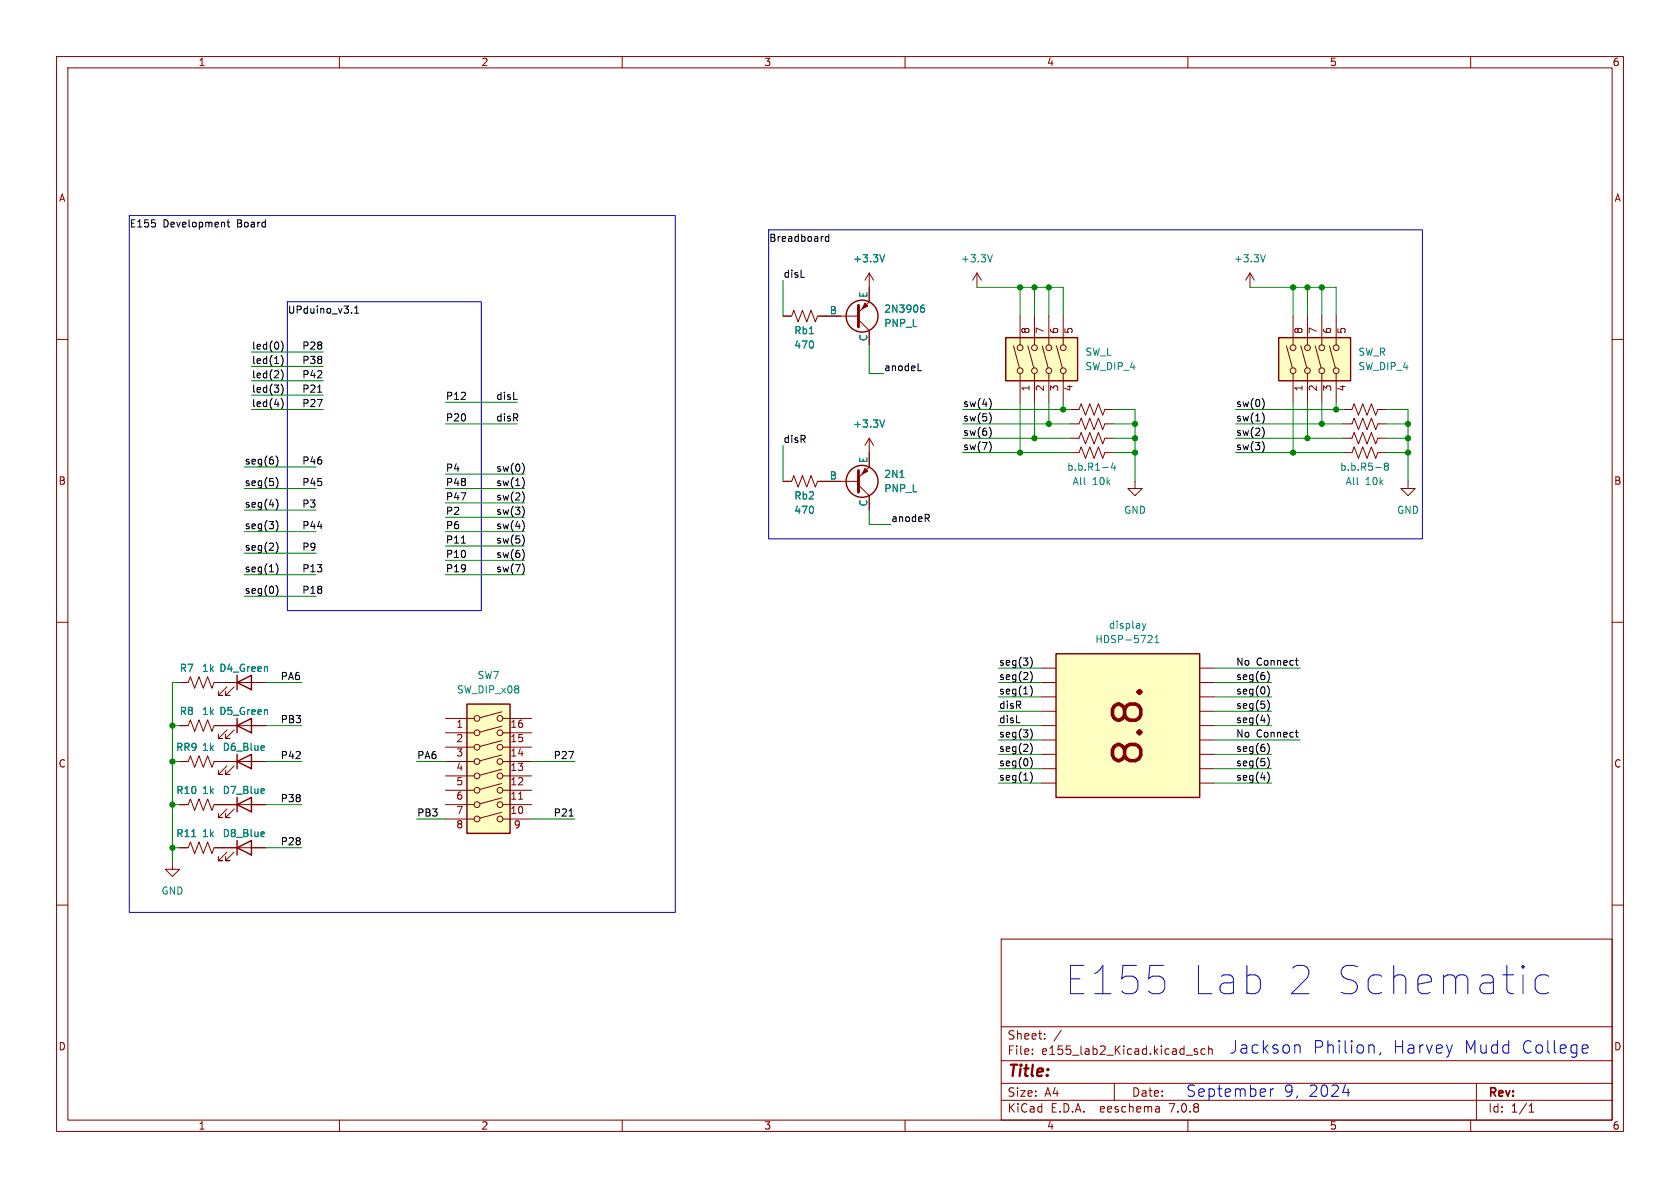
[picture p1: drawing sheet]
<svg xmlns="http://www.w3.org/2000/svg" width="297mm" height="210mm" viewBox="0 0 297 210" stroke-linecap="round" stroke-linejoin="round" font-family="sans-serif">
<g fill="none" stroke="#840000" stroke-width=".18">
<path d="M10 10h277v190h-277zM12 12h273v186h-273zM60 10v2M110 10v2M160 10v2M210 10v2M260 10v2M10 60h2M138.4 55.9h1.6l.3-1 .8 2 .8-2 .7 2 .8-2 .7 2 .4-1h7.3M151.8 56.5l1.9 1.9v2.6M153.7 48.3v5l-1.9 1.9M153.7 48.3l-.8 1.2"/>
<path d="M153.7 48.3l.7 1.2M172.7 48.3l-.7 1.2M172.7 48.3v2.5M172.7 48.3l.8 1.2M180.3 55.9v5.1M182.9 55.9v5.1M185.4 55.9v5.1M188 55.9v5.1M221 48.3l-.8 1.2M221 48.3v2.5M221 48.3l.7 1.2M228.6 55.9v5.1"/>
<path d="M231.1 55.9v5.1M233.7 55.9v5.1M236.2 55.9v5.1M285 60h2M153.7 77.5v5.1l-1.9 1.9M153.7 77.5l-.8 1.2M153.7 77.5l.7 1.2M179.2 61.1l1 3.9M180.3 66v5.1M181.7 61.1l1.1 3.9M182.9 66v5.1M184.3 61.1l1 3.9"/>
<path d="M185.4 66v5.1M186.8 61.1l1 3.9M188 66v5.1M189.2 72.4h1.6l.3-1 .8 2 .8-2 .7 2 .8-2 .7 2 .4-1h1.5M189.2 74.9h1.6l.3-1 .8 2 .8-2 .7 2 .8-2 .7 2 .4-1h1.5M189.2 77.5h1.6l.3-1 .8 2 .8-2 .7 2 .8-2 .7 2 .4-1h1.5M227.4 61.1l1.1 3.9M228.6 66v5.1M230 61.1l1 3.9M231.1 66v5.1M232.5 61.1l1.1 3.9M233.7 66v5.1"/>
<path d="M235 61.1l1.1 3.9M236.2 66v5.1M237.5 72.4h1.5l.4-1 .8 2 .7-2 .8 2 .7-2 .8 2 .4-1h1.5M237.5 77.5h1.5l.4-1 .8 2 .7-2 .8 2 .7-2 .8 2 .4-1h1.5M237.5 74.9h1.5l.4-1 .8 2 .7-2 .8 2 .7-2 .8 2 .4-1h1.5M138.4 85.1h1.6l.3-1 .8 2 .8-2 .7 2 .8-2 .7 2 .4-1h7.3M151.8 85.7l1.9 1.9v2.6M189.2 80h1.6l.3-1 .8 2 .8-2 .7 2 .8-2 .7 2 .4-1h1.5M200.7 85.1v1.3h1.2l-1.2 1.2-1.3-1.2h1.3M237.5 80h1.5l.4-1 .8 2 .7-2 .8 2 .7-2 .8 2 .4-1h1.5M248.9 85.1v1.3h1.3l-1.3 1.2-1.3-1.2h1.3M10 110h2"/>
<path d="M184.1 118.1h2.6M212.1 118.1h2.5M285 110h2M31.7 128.3h1.6l.4-1 .7 2 .8-2 .7 2 .8-2 .8 2 .3-1h9.2M31.7 134.6h1.6l.4-1 .7 2 .8-2 .7 2 .8-2 .8 2 .3-1h9.2M31.7 120.7h1.6l.4-1.1 .7 2.1 .8-2.1 .7 2.1 .8-2.1 .8 2.1 .3-1h9.2M40.1 129l-1.5 1.6h.8h-.8v-.8M40.1 135.4l-1.5 1.5h.8h-.8v-.8M40.1 121.4l-1.5 1.5h.8h-.8v-.7M41.4 129l-1.5 1.6h.7h-.7v-.8M41.4 135.4l-1.5 1.5h.7h-.7v-.8M41.4 121.4l-1.5 1.5h.7h-.7v-.7"/>
<path d="M78.7 127h5.1M78.7 139.7h5.1M78.7 137.2h5.1M78.7 134.6h5.1M78.7 132.1h5.1M78.7 129.5h5.1M88.7 138.5l-3.9 1M88.7 136l-3.9 1M88.7 133.5l-3.9 1M88.7 130.9l-3.9 1.1M88.7 128.4l-3.9 1M88.7 125.8l-3.9 1.1"/>
<path d="M88.9 127h5.1M88.9 139.7h5.1M88.9 137.2h5.1M88.9 134.6h5.1M88.9 132.1h5.1M88.9 129.5h5.1M184.1 128.3h2.6M184.1 135.9h2.6M184.1 138.4h2.6M184.1 125.7h2.6M184.1 123.2h2.6M184.1 130.8h2.6"/>
<path d="M184.1 133.4h2.6M184.1 120.7h2.6M212.1 128.3h2.5M212.1 135.9h2.5M212.1 138.4h2.5M212.1 125.7h2.5M212.1 123.2h2.5M212.1 130.8h2.5M212.1 133.4h2.5M212.1 120.7h2.5M10 160h2M30.5 152.4v1.3h1.2l-1.2 1.2-1.3-1.2h1.3"/>
<path d="M31.7 149.9h1.6l.4-1.1 .7 2.1 .8-2.1 .7 2.1 .8-2.1 .8 2.1 .3-1h9.2M31.7 142.2h1.6l.4-1 .7 2.1 .8-2.1 .7 2.1 .8-2.1 .8 2.1 .3-1.1h9.2M40.1 150.6l-1.5 1.5h.8h-.8v-.7M40.1 143l-1.5 1.5h.8h-.8v-.7M41.4 150.6l-1.5 1.5h.7h-.7v-.7M41.4 143l-1.5 1.5h.7h-.7v-.7M78.7 142.2h5.1M78.7 144.8h5.1M88.7 143.6l-3.9 1M88.7 141l-3.9 1.1M88.9 142.2h5.1M88.9 144.8h5.1"/>
<path d="M91.7 141.3h.7M285 160h2M177 166h108v32h-108zM60 198v2M110 198v2M160 198v2M177 194.5h108M177 191.5h108M177 187.5h108M177 181.5h108M182.5 186.3v.1M182.5 185.5v.1"/>
<path d="M184.7 183.6v.1M184.7 182.8v.1M187.6 182.1l-1.3 2M197 191.5v3M204.9 195.7l.1 .9M205 196.5l-.2 .1M205 196h-.2M209.7 186.5h1.1M210 198v2M211.7 185.5l-.4-.1-.2 .2 .1 .2 .5 .2v.3h-.6M213 185.5l-.4-.1-.3 .3v.4l.2 .2h.5M213.7 185.5l.2-.1 .3 .1 .1 .9"/>
<path d="M213.7 184.9v1.5M260 198v2M261 191.5v6.5M270.3 196.6h.9M270.3 195.5l.4-.4v1.5"/>
<circle cx="180.3" cy="61.5" r=".51"/>
<circle cx="180.3" cy="65.5" r=".51"/>
<circle cx="182.9" cy="61.5" r=".51"/>
<circle cx="182.9" cy="65.5" r=".51"/>
<circle cx="185.4" cy="61.5" r=".51"/>
<circle cx="185.4" cy="65.5" r=".51"/>
<circle cx="188" cy="61.5" r=".51"/>
<circle cx="188" cy="65.5" r=".51"/>
<circle cx="228.6" cy="61.5" r=".51"/>
<circle cx="228.6" cy="65.5" r=".51"/>
<circle cx="231.1" cy="61.5" r=".51"/>
<circle cx="231.1" cy="65.5" r=".51"/>
<circle cx="233.7" cy="65.5" r=".51"/>
<circle cx="233.7" cy="61.5" r=".51"/>
<circle cx="236.2" cy="61.5" r=".51"/>
<circle cx="236.2" cy="65.5" r=".51"/>
<circle cx="84.3" cy="127" r=".51"/>
<circle cx="84.3" cy="129.5" r=".51"/>
<circle cx="84.3" cy="134.6" r=".51"/>
<circle cx="84.3" cy="139.7" r=".51"/>
<circle cx="84.3" cy="137.2" r=".51"/>
<circle cx="84.3" cy="132.1" r=".51"/>
<circle cx="88.4" cy="127" r=".51"/>
<circle cx="88.4" cy="134.6" r=".51"/>
<circle cx="88.4" cy="139.7" r=".51"/>
<circle cx="88.4" cy="137.2" r=".51"/>
<circle cx="88.4" cy="129.5" r=".51"/>
<circle cx="88.4" cy="132.1" r=".51"/>
<circle cx="84.3" cy="142.2" r=".51"/>
<circle cx="84.3" cy="144.8" r=".51"/>
<circle cx="88.4" cy="142.2" r=".51"/>
<circle cx="88.4" cy="144.8" r=".51"/>
</g>
<g fill="none" stroke="#008484" stroke-width=".18">
<path d="M156.4 45l-.4 1.3M162.9 54.5l.3-.1 .3 .2-.2 .5h-.4M163.3 53.9l-.4 .1M175.4 45l-.4 1.3M223.7 45l-.4 1.3M156.4 74.2l-.4 1.3M159.1 84.4h.7M194.9 82.6h1M196.8 81.8l-.3 .9h.7M197.1 82.3v.8M243.2 82.6h1M245 82.4l-.3-.2 .3-.3h.2l.2 .2-.2 .3"/>
<path d="M245 82.4l-.3 .2 .1 .4 .2 .1h.3l.1-.2v-.3l-.2-.2M245 82.4h.2M202 110.2l.3 .9M202.3 111.1l-.3 .4M202.6 110.2l-.3 .9M203.1 112.3l.5 .1 .1 .3-.8 .9h.8M204.2 113.6h.7M204.2 112.7l.3-.4v1.3M46.6 131.8l.1 .3-.6 .1M46.6 139.4l.1 .3-.6 .2M46.7 132.6l-.1 .1M33.9 147.9h.7"/>
<path d="M46.6 147.1l.1 .3-.6 .1M46.7 147.8l-.1 .1M46.7 140.2l-.1 .1"/>
</g>
<path d="M151.8 54v3.8M151.8 83.2v3.8" fill="none" stroke="#840000" stroke-width=".51"/>
<g fill="#840000" stroke="#840000" stroke-width=".18">
<path d="M152.9 53.6l.5 .5-1 .5z"/>
<path d="M152.9 82.8l.5 .5-1 .5z"/>
</g>
<g fill="none" stroke="#840000" stroke-width=".25">
<path d="M177.8 59.7h12.7v7.6h-12.7zM226.1 59.7h12.7v7.6h-12.7zM41.9 119.4v2.5M186.7 115.6h25.4v25.4h-25.4zM41.9 128.3l2.5-1.3v2.5zM41.9 134.6l2.5-1.2v2.5zM41.9 120.7l2.5-1.3v2.5zM41.9 127v2.5M41.9 133.4v2.5M82.5 124.5h7.7v22.8h-7.7zM41.9 149.9l2.5-1.3v2.5zM41.9 142.2l2.5-1.2v2.5z"/>
<path d="M41.9 141v2.5M41.9 148.6v2.5"/>
<circle cx="152.4" cy="55.9" r="2.82"/>
<circle cx="152.4" cy="85.1" r="2.82"/>
</g>
<g fill="#ffffc2" stroke="#ffffc2" stroke-width=".18">
<path d="M82.5 124.5h7.7v22.8h-7.7z"/>
<path d="M177.8 59.7h12.7v7.6h-12.7z"/>
<path d="M226.1 59.7h12.7v7.6h-12.7z"/>
<path d="M186.7 115.6h25.4v25.4h-25.4z"/>
</g>
<path d="M201.2 122.3l.2-.2 .3 .2M201.2 122.3l.2 .3 .3-.3M201.2 122.3h.5" fill="none" stroke="#840000" stroke-width=".63"/>
<g fill="none" stroke="#000" stroke-width=".18">
<path d="M40.1 39.3h.5M40.3 38.9v1l.3 .2M62.1 55.2v.2M62.7 55.4h.7M62.7 54.5l.4-.4v1.3M146.5 41.4v1.3M146.5 41.9l-.3-.1-.3 .3 .1 .5h.5M49.7 62.8a1.46 1.46 0 0 1 0 1.9M49.7 60.3a1.46 1.46 0 0 1 0 1.9M49.7 65.3a1.46 1.46 0 0 1 0 2M49.7 67.9a1.46 1.46 0 0 1 0 1.9M49.7 70.4a1.46 1.46 0 0 1 0 2"/>
<path d="M56.2 69.3h.7M162.3 65.5h.6M174.9 70.5a1.49 1.49 0 0 1 0 1.8M174.9 73a1.49 1.49 0 0 1 0 1.8M174.9 75.6a1.49 1.49 0 0 1 0 1.8M174.9 78.1a1.49 1.49 0 0 1 0 1.8M223.2 78.1a1.49 1.49 0 0 1 0 1.8M223.2 70.5a1.49 1.49 0 0 1 0 1.8M223.2 73a1.49 1.49 0 0 1 0 1.8M223.2 75.6a1.49 1.49 0 0 1 0 1.8M48.8 95.8a1.46 1.46 0 0 1 0 2M48.8 80.6a1.46 1.46 0 0 1 0 1.9"/>
<path d="M48.8 84.4a1.46 1.46 0 0 1 0 1.9M48.8 88.2a1.46 1.46 0 0 1 0 1.9M48.8 92a1.46 1.46 0 0 1 0 2M48.8 99.6a1.46 1.46 0 0 1 0 2M81.6 96h.7M92.4 87a1.49 1.49 0 0 1 0 1.8M92.4 81.9a1.49 1.49 0 0 1 0 1.8M92.4 84.5a1.49 1.49 0 0 1 0 1.8M92.4 89.5a1.49 1.49 0 0 1 0 1.9M92.4 92.1a1.49 1.49 0 0 1 0 1.8M92.4 94.6a1.49 1.49 0 0 1 0 1.8M92.4 97.2a1.49 1.49 0 0 1 0 1.8"/>
<path d="M92.4 99.7a1.49 1.49 0 0 1 0 1.8M163.9 91.6l.4 .6M164.2 91l.1 .2-.1 .3M48.8 103.4a1.46 1.46 0 0 1 0 2M182.1 116.1a1.46 1.46 0 0 1 0 2M182.1 118.7a1.46 1.46 0 0 1 0 1.9M224 118.7a1.46 1.46 0 0 1 0 1.9M229 116.8h.5M229.2 117.5l.3 .1M182.1 131.4a1.46 1.46 0 0 1 0 1.9M182.1 121.2a1.46 1.46 0 0 1 0 2M182.1 128.8a1.46 1.46 0 0 1 0 2"/>
<path d="M182.1 133.9a1.46 1.46 0 0 1 0 2M182.1 136.5a1.46 1.46 0 0 1 0 1.9M224 121.2a1.46 1.46 0 0 1 0 2M224 123.8a1.46 1.46 0 0 1 0 1.9M224 126.3a1.46 1.46 0 0 1 0 1.9M224 131.4a1.46 1.46 0 0 1 0 1.9M224 133.9a1.46 1.46 0 0 1 0 2M224 136.5a1.46 1.46 0 0 1 0 1.9M229 129.5h.5M229.2 130.2l.3 .1M100.6 144.3h.7"/>
</g>
<g fill="none" stroke="#0000c2" stroke-width=".18">
<path d="M22.9 38.1h96.5v123.2h-96.5zM50.8 53.3h34.3v54.7h-34.3zM135.9 40.6h115.6v54.7h-115.6zM269.3 170.7l.2 .2-.2 .2M273.8 172.6l-.5-.3h-1l-.7 .5-.2 .5v1.4l.5 .7 .4 .3h1l.5-.3M224.6 192.5v1.3M225.2 192.5a.51 .51 0 0 0-.6 .4M229.2 184.7h.3l.3 .3v1.2M237.4 193.1h1.2M242.6 184.7l.3 .3v1.2M244.1 186.1l-.2 .4M280 184.7l.7 .1 .1 .4-1.1 .2"/>
<path d="M280.7 186.1l-.7 .1"/>
</g>
<g fill="none" stroke="#008400" stroke-width=".18">
<path d="M138.4 49.5v6.4M172.7 50.8h15.3v5.1M180.3 50.8v5.1M182.9 50.8v5.1M185.4 50.8v5.1M221 50.8h15.2v5.1M228.6 50.8v5.1M231.1 50.8v5.1M233.7 50.8v5.1M44.4 72.4h12.7M44.4 69.9h12.7M44.4 67.3h12.7"/>
<path d="M44.4 62.2h12.7M44.4 64.8h12.7M78.7 74.9h12.7M78.7 71.1h12.7M138.4 78.7v6.4M153.7 61v5h2.5M170.2 77.5h19M170.2 74.9h19M170.2 72.4h19M180.3 71.1v8.9M182.9 71.1v6.4M185.4 71.1v3.8"/>
<path d="M188 71.1v1.3M196.8 77.5h3.9M196.8 74.9h3.9M196.8 72.4h3.9v12.7M218.4 77.5h19.1M218.4 74.9h19.1M218.4 72.4h19.1M228.6 71.1v8.9M231.1 71.1v6.4M233.7 71.1v3.8M236.2 71.1v1.3M245.1 72.4h3.8v12.7"/>
<path d="M245.1 77.5h3.8M245.1 74.9h3.8M43.2 94h12.7M43.2 86.4h12.7M43.2 82.6h12.7M43.2 90.2h12.7M43.2 97.8h12.7M78.7 99.1h14M78.7 91.4h14M78.7 96.5h14M78.7 94h14M78.7 88.9h14"/>
<path d="M78.7 86.4h14M78.7 83.8h14M153.7 90.2v2.5h3.8M170.2 80h19M196.8 80h3.9M218.4 80h19.1M245.1 80h3.8M43.2 105.4h12.7M43.2 101.6h12.7M78.7 101.6h14M176.5 118.1h7.6M214.6 118.1h15.3"/>
<path d="M30.5 134.6h1.2M30.5 128.3h1.2M31.7 120.7h-1.2v31.7M47 120.7h6.3M47 134.6h6.3M47 128.3h6.3M73.7 134.6h5M94 134.6h7.6M176.5 125.7h7.6M176.5 130.8h7.6M176.5 120.7h7.6M176.5 123.2h7.6"/>
<path d="M176.5 138.4h7.6M176.5 135.9h7.6M176.5 133.4h7.6M176.5 128.3h7.6M214.6 125.7h10.2M214.6 130.8h15.3M214.6 120.7h10.2M214.6 123.2h10.2M214.6 138.4h10.2M214.6 135.9h10.2M214.6 133.4h10.2M214.6 128.3h10.2"/>
<path d="M30.5 149.9h1.2M30.5 142.2h1.2M47 149.9h6.3M47 142.2h6.3M73.7 144.8h5M94 144.8h7.6"/>
</g>
<g fill="#008400" stroke="#008400" stroke-width=".18">
<circle cx="200.7" cy="74.9" r=".46"/>
<circle cx="200.7" cy="77.5" r=".46"/>
<circle cx="236.2" cy="72.4" r=".46"/>
<circle cx="233.7" cy="74.9" r=".46"/>
<circle cx="248.9" cy="74.9" r=".46"/>
<circle cx="228.6" cy="50.8" r=".46"/>
<circle cx="233.7" cy="50.8" r=".46"/>
<circle cx="231.1" cy="50.8" r=".46"/>
<circle cx="231.1" cy="77.5" r=".46"/>
<circle cx="185.4" cy="74.9" r=".46"/>
<circle cx="188" cy="72.4" r=".46"/>
<circle cx="200.7" cy="80" r=".46"/>
<circle cx="228.6" cy="80" r=".46"/>
<circle cx="248.9" cy="77.5" r=".46"/>
<circle cx="248.9" cy="80" r=".46"/>
<circle cx="182.9" cy="50.8" r=".46"/>
<circle cx="180.3" cy="50.8" r=".46"/>
<circle cx="185.4" cy="50.8" r=".46"/>
<circle cx="182.9" cy="77.5" r=".46"/>
<circle cx="180.3" cy="80" r=".46"/>
<circle cx="30.5" cy="142.2" r=".46"/>
<circle cx="30.5" cy="149.9" r=".46"/>
<circle cx="30.5" cy="134.6" r=".46"/>
<circle cx="30.5" cy="128.3" r=".46"/>
</g>
<text font-size="7" fill="#840000" x="202.8" y="135.9" transform="rotate(-90 202.8 135.9)">8.8.</text>
<g font-size="7" fill="#0000c2">
<text x="188" y="176.3">E155</text>
<text x="210" y="176.3">Lab 2 Schematic</text>
</g>
<g font-size="3.1" fill="#0000c2">
<text x="217.2" y="186.4">Jackson</text>
<text x="232" y="186.4">Philion,</text>
<text x="246.1" y="186.4">Harvey</text>
<text x="258.7" y="186.4">Mudd</text>
<text x="268.9" y="186.4">College</text>
</g>
<text font-size="2.8" fill="#840000" x="178" y="190.9">Title:</text>
<g font-size="2.8" fill="#0000c2">
<text x="209.5" y="194.1">September</text>
<text x="226.8" y="194.1">9,</text>
<text x="231.3" y="194.1">2024</text>
</g>
<g font-size="2.1" fill="#840000">
<text x="178" y="184">Sheet:</text>
<text x="178" y="186.7">File:</text>
<text x="184.1" y="186.7">e155_lab2_Kicad.kicad_sch</text>
<text x="178" y="196.9">KiCad</text>
<text x="178" y="194.1">Size:</text>
<text x="184.7" y="194.1">A4</text>
<text x="185.7" y="196.9">E.D.A.</text>
<text x="194.6" y="196.9">eeschema</text>
<text x="200" y="194.1">Date:</text>
<text x="207" y="196.9">7.0.8</text>
<text x="263" y="194.3">Rev:</text>
<text x="263" y="196.9">Id:</text>
<text x="267.1" y="196.9">1/1</text>
</g>
<g font-size="1.8" fill="#840000">
<text x="35" y="11.9">1</text>
<text x="85" y="11.9">2</text>
<text x="135" y="11.9">3</text>
<text x="185" y="11.9">4</text>
<text x="235" y="11.9">5</text>
<text x="285" y="11.9">6</text>
<text x="10.3" y="35.9">A</text>
<text x="285.3" y="35.9">A</text>
<text x="182.3" y="59.1" transform="rotate(-90 182.3 59.1)">8</text>
<text x="184.9" y="59.1" transform="rotate(-90 184.9 59.1)">7</text>
<text x="187.4" y="59.1" transform="rotate(-90 187.4 59.1)">6</text>
<text x="189.9" y="59.1" transform="rotate(-90 189.9 59.1)">5</text>
<text x="230.6" y="59.1" transform="rotate(-90 230.6 59.1)">8</text>
<text x="233.1" y="59.1" transform="rotate(-90 233.1 59.1)">7</text>
<text x="235.7" y="59.1" transform="rotate(-90 235.7 59.1)">6</text>
<text x="238.2" y="59.1" transform="rotate(-90 238.2 59.1)">5</text>
<text x="182.3" y="69.3" transform="rotate(-90 182.3 69.3)">1</text>
<text x="184.9" y="69.3" transform="rotate(-90 184.9 69.3)">2</text>
<text x="187.4" y="69.3" transform="rotate(-90 187.4 69.3)">3</text>
<text x="189.9" y="69.3" transform="rotate(-90 189.9 69.3)">4</text>
<text x="230.6" y="69.3" transform="rotate(-90 230.6 69.3)">1</text>
<text x="233.1" y="69.3" transform="rotate(-90 233.1 69.3)">2</text>
<text x="235.7" y="69.3" transform="rotate(-90 235.7 69.3)">3</text>
<text x="238.2" y="69.3" transform="rotate(-90 238.2 69.3)">4</text>
<text x="10.3" y="85.9">B</text>
<text x="285.3" y="85.9">B</text>
<text x="80.6" y="129">1</text>
<text x="80.6" y="131.5">2</text>
<text x="90.1" y="131.5">15</text>
<text x="90.1" y="129">16</text>
<text x="10.3" y="135.9">C</text>
<text x="80.6" y="134.1">3</text>
<text x="80.6" y="136.6">4</text>
<text x="90.1" y="136.6">13</text>
<text x="90.1" y="134.1">14</text>
<text x="285.3" y="135.9">C</text>
<text x="80.6" y="139.1">5</text>
<text x="80.6" y="141.7">6</text>
<text x="90.1" y="141.7">11</text>
<text x="90.1" y="139.1">12</text>
<text x="80.6" y="144.2">7</text>
<text x="80.6" y="146.8">8</text>
<text x="90.1" y="144.2">10</text>
<text x="90.7" y="146.8">9</text>
<text x="10.3" y="185.9">D</text>
<text x="285.3" y="185.9">D</text>
<text x="35" y="199.9">1</text>
<text x="85" y="199.9">2</text>
<text x="135" y="199.9">3</text>
<text x="185" y="199.9">4</text>
<text x="235" y="199.9">5</text>
<text x="285" y="199.9">6</text>
</g>
<g font-size="1.8">
<text x="22.9" y="40.3">E155</text>
<text x="28.8" y="40.3">Development</text>
<text x="42" y="40.3">Board</text>
<text x="135.9" y="42.8">Breadboard</text>
<text x="138.4" y="49.2">disL</text>
<text x="50.8" y="55.5">UPduino_v3.1</text>
<text x="44.4" y="64.4">led(1)</text>
<text x="44.4" y="61.9">led(0)</text>
<text x="53.3" y="64.4">P38</text>
<text x="53.3" y="61.9">P28</text>
<text x="156.2" y="65.7">anodeL</text>
<text x="44.4" y="67">led(2)</text>
<text x="44.4" y="69.5">led(3)</text>
<text x="53.3" y="67">P42</text>
<text x="53.3" y="69.5">P21</text>
<text x="78.7" y="70.8">P12</text>
<text x="87.6" y="70.8">disL</text>
<text x="44.4" y="72">led(4)</text>
<text x="53.3" y="72">P27</text>
<text x="78.7" y="74.6">P20</text>
<text x="87.6" y="74.6">disR</text>
<text x="170.2" y="72">sw(4)</text>
<text x="170.2" y="74.6">sw(5)</text>
<text x="170.2" y="77.1">sw(6)</text>
<text x="218.4" y="74.6">sw(1)</text>
<text x="218.4" y="72">sw(0)</text>
<text x="218.4" y="77.1">sw(2)</text>
<text x="43.2" y="82.2">seg(6)</text>
<text x="53.3" y="82.2">P46</text>
<text x="78.7" y="83.5">P4</text>
<text x="87.6" y="83.5">sw(0)</text>
<text x="138.4" y="78.4">disR</text>
<text x="170.2" y="79.7">sw(7)</text>
<text x="218.4" y="79.7">sw(3)</text>
<text x="43.2" y="89.8">seg(4)</text>
<text x="43.2" y="86">seg(5)</text>
<text x="53.3" y="86">P45</text>
<text x="53.3" y="89.8">P3</text>
<text x="78.7" y="86">P48</text>
<text x="78.7" y="88.6">P47</text>
<text x="87.6" y="88.6">sw(2)</text>
<text x="87.6" y="86">sw(1)</text>
<text x="43.2" y="93.6">seg(3)</text>
<text x="53.3" y="93.6">P44</text>
<text x="78.7" y="91.1">P2</text>
<text x="78.7" y="93.6">P6</text>
<text x="87.6" y="91.1">sw(3)</text>
<text x="87.6" y="93.6">sw(4)</text>
<text x="157.5" y="92.4">anodeR</text>
<text x="43.2" y="97.4">seg(2)</text>
<text x="43.2" y="101.3">seg(1)</text>
<text x="53.3" y="97.4">P9</text>
<text x="53.3" y="101.3">P13</text>
<text x="78.7" y="98.7">P10</text>
<text x="78.7" y="101.3">P19</text>
<text x="78.7" y="96.2">P11</text>
<text x="87.6" y="98.7">sw(6)</text>
<text x="87.6" y="96.2">sw(5)</text>
<text x="87.6" y="101.3">sw(7)</text>
<text x="43.2" y="105.1">seg(0)</text>
<text x="53.3" y="105.1">P18</text>
<text x="176.5" y="117.8">seg(3)</text>
<text x="218.4" y="117.8">No</text>
<text x="222.1" y="117.8">Connect</text>
<text x="49.5" y="120.3">PA6</text>
<text x="176.5" y="122.8">seg(1)</text>
<text x="176.5" y="120.3">seg(2)</text>
<text x="176.5" y="125.4">disR</text>
<text x="218.4" y="120.3">seg(6)</text>
<text x="218.4" y="122.8">seg(0)</text>
<text x="218.4" y="125.4">seg(5)</text>
<text x="49.5" y="127.9">PB3</text>
<text x="176.5" y="127.9">disL</text>
<text x="176.5" y="130.5">seg(3)</text>
<text x="218.4" y="130.5">No</text>
<text x="218.4" y="127.9">seg(4)</text>
<text x="222.1" y="130.5">Connect</text>
<text x="49.5" y="134.3">P42</text>
<text x="73.7" y="134.3">PA6</text>
<text x="97.8" y="134.3">P27</text>
<text x="176.5" y="133">seg(2)</text>
<text x="176.5" y="135.5">seg(0)</text>
<text x="218.4" y="135.5">seg(5)</text>
<text x="218.4" y="133">seg(6)</text>
<text x="49.5" y="141.9">P38</text>
<text x="176.5" y="138.1">seg(1)</text>
<text x="218.4" y="138.1">seg(4)</text>
<text x="49.5" y="149.5">P28</text>
<text x="73.7" y="144.4">PB3</text>
<text x="97.8" y="144.4">P21</text>
</g>
<g font-size="1.8" fill="#008484">
<text x="150.7" y="46.6">+3.3V</text>
<text x="169.8" y="46.6">+3.3V</text>
<text x="218" y="46.6">+3.3V</text>
<text x="153.4" y="52.7" transform="rotate(-90 153.4 52.7)">E</text>
<text x="140.3" y="59.3">Rb1</text>
<text x="146.6" y="55.6">B</text>
<text x="156.2" y="55.5">2N3906</text>
<text x="156.2" y="58">PNP_L</text>
<text x="140.3" y="61.8">470</text>
<text x="153.4" y="60.4" transform="rotate(-90 153.4 60.4)">C</text>
<text x="191.8" y="63.1">SW_L</text>
<text x="191.8" y="65.6">SW_DIP_4</text>
<text x="240" y="63.1">SW_R</text>
<text x="240" y="65.6">SW_DIP_4</text>
<text x="150.7" y="75.8">+3.3V</text>
<text x="153.4" y="82" transform="rotate(-90 153.4 82)">E</text>
<text x="188.6" y="83.4">b.b.R1-4</text>
<text x="236.8" y="83.4">b.b.R5-8</text>
<text x="140.3" y="88.5">Rb2</text>
<text x="146.6" y="84.8">B</text>
<text x="153.4" y="89.6" transform="rotate(-90 153.4 89.6)">C</text>
<text x="156.2" y="84.7">2N1</text>
<text x="156.2" y="87.2">PNP_L</text>
<text x="189.5" y="86">All</text>
<text x="193.1" y="86">10k</text>
<text x="237.8" y="86">All</text>
<text x="241.4" y="86">10k</text>
<text x="140.3" y="91">470</text>
<text x="198.6" y="91">GND</text>
<text x="246.9" y="91">GND</text>
<text x="193.5" y="113.9">HDSP-5721</text>
<text x="195.9" y="111.4">display</text>
<text x="31.7" y="119">R7</text>
<text x="35.6" y="119">1k D4_Green</text>
<text x="80.7" y="122.8">SW_DIP_x08</text>
<text x="84.3" y="120.2">SW7</text>
<text x="31.7" y="126.6">R8</text>
<text x="35.6" y="126.6">1k D5_Green</text>
<text x="31" y="132.9">RR9</text>
<text x="35.6" y="132.9">1k</text>
<text x="39.3" y="132.9">D6_Blue</text>
<text x="31.1" y="140.6">R10</text>
<text x="35.6" y="140.6">1k</text>
<text x="39.3" y="140.6">D7_Blue</text>
<text x="31.1" y="148.2">R11</text>
<text x="35.6" y="148.2">1k</text>
<text x="39.3" y="148.2">D8_Blue</text>
<text x="28.4" y="158.3">GND</text>
</g>
</svg>
